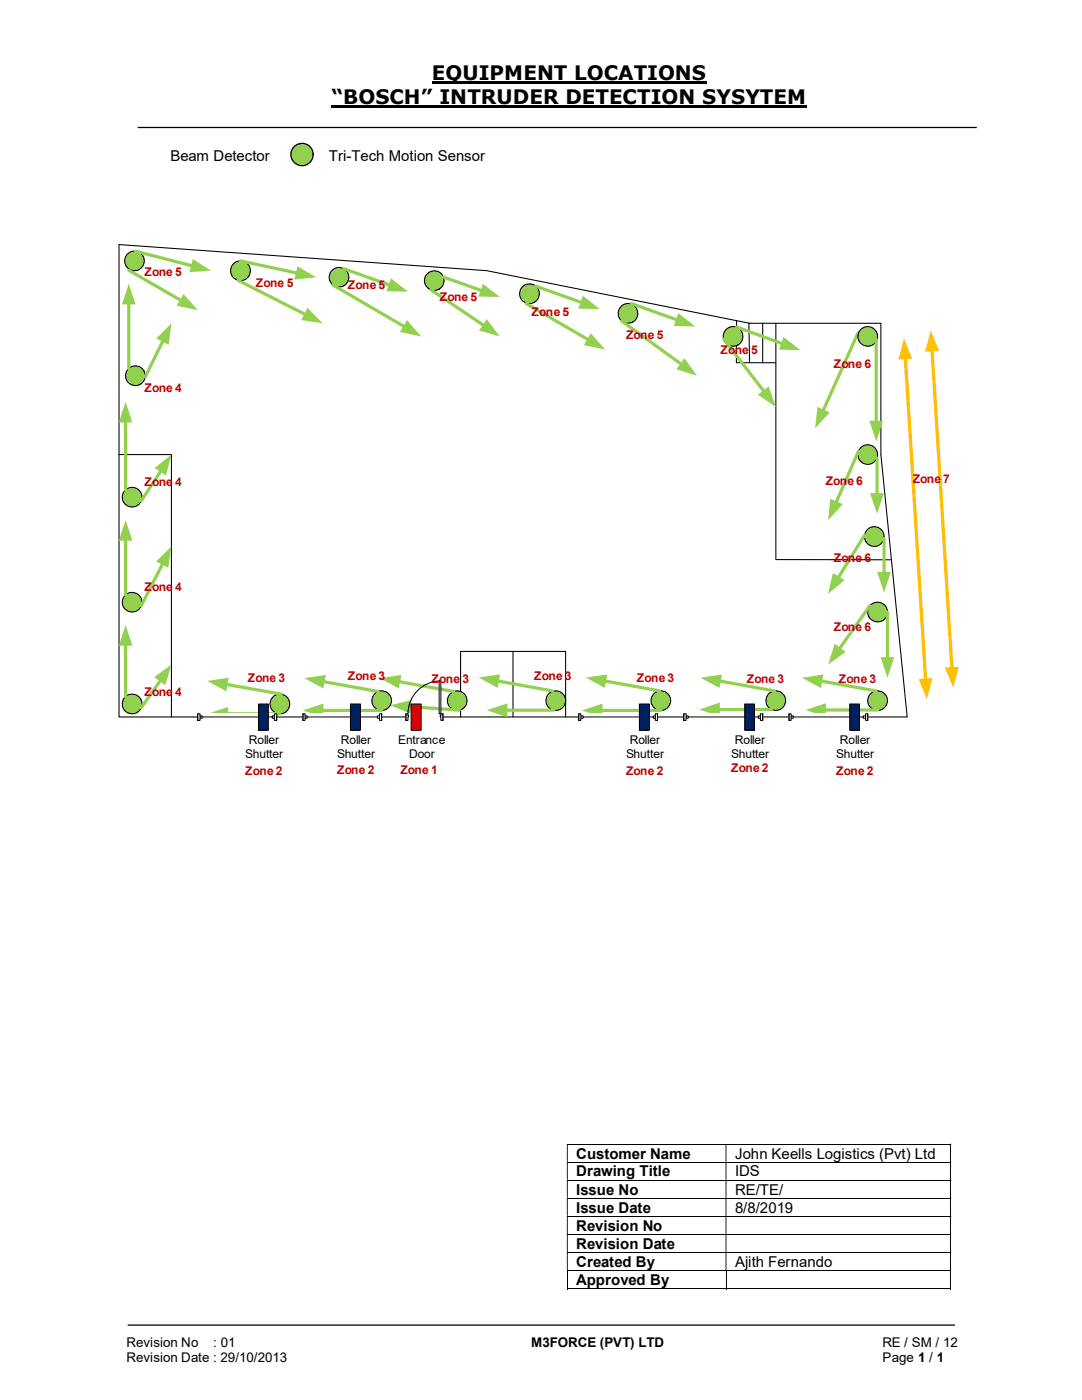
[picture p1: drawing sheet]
<svg xmlns="http://www.w3.org/2000/svg" width="216mm" height="279mm" viewBox="0 0 216 279" stroke-linecap="round" stroke-linejoin="round" font-family="sans-serif">
<path d="M86.2 16.5h54.8M66.2 21.3h94.8" fill="none" stroke="#000" stroke-width=".42"/>
<path d="M27.5 25.4h167.4M25.5 264.5h165" fill="none" stroke="#000" stroke-width=".25"/>
<g fill="none" stroke="#000" stroke-width=".2">
<path d="M113.1 228.3h76.6M113.1 231.9h76.6M113.1 235.5h76.6M113.1 239.1h76.6M189.7 228.4v3.5M189.7 232v3.5M189.7 235.6v3.5M189.7 239.2v3.5M113.1 242.7h76.6M113.1 246.4h76.6M113.1 249.9h76.6M113.1 253.6h76.6"/>
<path d="M113.1 257.2h31.7M113.2 253.7v3.6M144.9 253.7v3.6M144.9 257.2h44.8M189.7 242.8v3.5M189.7 246.4v3.5M189.7 250v3.5M189.7 253.7v3.6"/>
</g>
<g fill="#000">
<path d="M189.7 228.3h.1v.1h-.1zM113.1 228.4h.2v3.5h-.2zM144.8 228.4h.1v3.5h-.1z" fill-rule="evenodd"/>
<path d="M189.7 231.9h.1v.1h-.1zM113.1 232h.2v3.5h-.2zM144.8 232h.1v3.5h-.1z" fill-rule="evenodd"/>
<path d="M189.7 235.5h.1v.1h-.1zM113.1 235.6h.2v3.5h-.2zM144.8 235.6h.1v3.5h-.1z" fill-rule="evenodd"/>
<path d="M189.7 239.1h.1v.1h-.1zM113.1 239.2h.2v3.5h-.2zM144.8 239.2h.1v3.5h-.1z" fill-rule="evenodd"/>
<path d="M189.7 242.7h.1v.1h-.1zM113.1 242.8h.2v3.5h-.2zM144.8 242.8h.1v3.5h-.1z" fill-rule="evenodd"/>
<path d="M189.7 246.3h.1v.1h-.1zM113.1 246.4h.2v3.5h-.2zM144.8 246.4h.1v3.5h-.1z" fill-rule="evenodd"/>
<path d="M189.7 249.9h.1v.1h-.1zM113.1 250h.2v3.5h-.2zM144.8 250h.1v3.5h-.1z" fill-rule="evenodd"/>
</g>
<path d="M189.7 253.5h.1v.2h-.1zM189.7 257.1h.1v.2h-.1z" fill="#000"/>
<circle cx="60.3" cy="30.8" r="2.22" fill="#92d050"/>
<circle cx="60.3" cy="30.8" r="2.22" fill="none" stroke="#000" stroke-width=".25"/>
<path d="M23.7 48.8l73.4 5.2 52.5 10.5h26.2v26.2l5.2 52.4h-157.3zM147 64l-.1 8.4h7.9M149.4 64.5l.2 7.9M152.2 64.5v7.9M154.8 64.5v47.2h23.1M23.7 90.7h10.5v52.4M102.4 130v13.1M91.9 143.1v-13.1h21v13.1" fill="none" stroke="#000" stroke-width=".21"/>
<circle cx="27" cy="75" r="1.96" fill="#92d050"/>
<circle cx="27" cy="75" r="1.96" fill="none" stroke="#000" stroke-width=".21"/>
<path d="M25.7 60.4v13.2" fill="none" stroke="#92d050" stroke-width=".64"/>
<g fill="#92d050">
<path d="M25.7 56.6l1.4 4.1h-2.8z"/>
<circle cx="26.4" cy="99.2" r="1.97"/>
</g>
<circle cx="26.4" cy="99.2" r="1.97" fill="none" stroke="#000" stroke-width=".21"/>
<path d="M25.1 84v13.8" fill="none" stroke="#92d050" stroke-width=".64"/>
<g fill="#92d050">
<path d="M25.1 80.2l1.3 4.1h-2.7z"/>
<circle cx="26.4" cy="120.2" r="1.96"/>
</g>
<circle cx="26.4" cy="120.2" r="1.96" fill="none" stroke="#000" stroke-width=".21"/>
<path d="M25.1 107.6v11.2" fill="none" stroke="#92d050" stroke-width=".64"/>
<g fill="#92d050">
<path d="M25.1 103.8l1.3 4.1h-2.7z"/>
<circle cx="26.4" cy="140.5" r="1.98"/>
</g>
<circle cx="26.4" cy="140.5" r="1.98" fill="none" stroke="#000" stroke-width=".21"/>
<path d="M25.1 128.5v10.6" fill="none" stroke="#92d050" stroke-width=".64"/>
<path d="M25.1 124.8l1.3 4.1h-2.7z" fill="#92d050"/>
<path d="M171.2 66.5l-7 15.5" fill="none" stroke="#92d050" stroke-width=".64"/>
<g fill="#92d050">
<path d="M163.1 81.2l2.5 1.1-3 3.2z"/>
<circle cx="26.8" cy="52.1" r="1.96"/>
</g>
<circle cx="26.8" cy="52.1" r="1.96" fill="none" stroke="#000" stroke-width=".21"/>
<path d="M27 50.1l11.5 3" fill="none" stroke="#92d050" stroke-width=".64"/>
<g fill="#92d050">
<path d="M38.5 51.7l3.6 2.3-4.3 .3z"/>
<circle cx="48" cy="54" r="1.98"/>
</g>
<circle cx="48" cy="54" r="1.98" fill="none" stroke="#000" stroke-width=".21"/>
<path d="M48 52.1l11.4 2.4" fill="none" stroke="#92d050" stroke-width=".64"/>
<g fill="#92d050">
<path d="M59.4 53.1l3.7 2.2-4.3 .5z"/>
<circle cx="67.6" cy="55.3" r="1.96"/>
</g>
<circle cx="67.6" cy="55.3" r="1.96" fill="none" stroke="#000" stroke-width=".21"/>
<path d="M47.5 56l13.5 6.8" fill="none" stroke="#92d050" stroke-width=".64"/>
<g fill="#92d050">
<path d="M61.3 61.4l3.1 3.1-4.3-.6z"/>
<circle cx="86.7" cy="56" r="1.96"/>
</g>
<circle cx="86.7" cy="56" r="1.96" fill="none" stroke="#000" stroke-width=".21"/>
<path d="M68.6 53.6l9.3 3.3" fill="none" stroke="#92d050" stroke-width=".64"/>
<g fill="#92d050">
<path d="M78 55.5l3.4 2.7-4.3-.1z"/>
<circle cx="105.7" cy="58.6" r="1.97"/>
</g>
<circle cx="105.7" cy="58.6" r="1.97" fill="none" stroke="#000" stroke-width=".21"/>
<path d="M66.4 56.9l14.4 8.3" fill="none" stroke="#92d050" stroke-width=".64"/>
<g fill="#92d050">
<path d="M81.2 63.9l2.8 3.2-4.2-.8z"/>
<circle cx="125.3" cy="62.5" r="1.97"/>
</g>
<circle cx="125.3" cy="62.5" r="1.97" fill="none" stroke="#000" stroke-width=".21"/>
<path d="M88.5 55.3l7.7 2.7" fill="none" stroke="#92d050" stroke-width=".64"/>
<g fill="#92d050">
<path d="M96.4 56.6l3.3 2.7-4.2-.1z"/>
<circle cx="146.3" cy="67.1" r="1.97"/>
</g>
<circle cx="146.3" cy="67.1" r="1.97" fill="none" stroke="#000" stroke-width=".21"/>
<path d="M86 57.8l10.6 7.2" fill="none" stroke="#92d050" stroke-width=".64"/>
<path d="M97.1 63.7l2.6 3.4-4.1-1.1z" fill="#92d050"/>
<path d="M105 60.6l12.5 7.3" fill="none" stroke="#92d050" stroke-width=".64"/>
<g fill="#92d050">
<path d="M117.9 66.5l2.8 3.3-4.2-.9z"/>
<circle cx="173.2" cy="67.1" r="1.96"/>
</g>
<circle cx="173.2" cy="67.1" r="1.96" fill="none" stroke="#000" stroke-width=".21"/>
<path d="M174.8 67.8v16.5" fill="none" stroke="#92d050" stroke-width=".64"/>
<g fill="#92d050">
<path d="M173.5 84h2.7l-1.4 4.1z"/>
<circle cx="173.2" cy="90.7" r="1.96"/>
</g>
<circle cx="173.2" cy="90.7" r="1.96" fill="none" stroke="#000" stroke-width=".21"/>
<circle cx="174.5" cy="107.1" r="1.97" fill="#92d050"/>
<circle cx="174.5" cy="107.1" r="1.97" fill="none" stroke="#000" stroke-width=".21"/>
<circle cx="175.1" cy="122.2" r="1.98" fill="#92d050"/>
<circle cx="175.1" cy="122.2" r="1.98" fill="none" stroke="#000" stroke-width=".21"/>
<circle cx="175.1" cy="139.8" r="1.97" fill="#92d050"/>
<circle cx="175.1" cy="139.8" r="1.97" fill="none" stroke="#000" stroke-width=".21"/>
<circle cx="154.8" cy="139.8" r="1.97" fill="#92d050"/>
<circle cx="154.8" cy="139.8" r="1.97" fill="none" stroke="#000" stroke-width=".21"/>
<circle cx="131.9" cy="139.8" r="1.96" fill="#92d050"/>
<circle cx="131.9" cy="139.8" r="1.96" fill="none" stroke="#000" stroke-width=".21"/>
<circle cx="110.9" cy="139.8" r="1.97" fill="#92d050"/>
<circle cx="110.9" cy="139.8" r="1.97" fill="none" stroke="#000" stroke-width=".21"/>
<circle cx="91.2" cy="139.8" r="1.96" fill="#92d050"/>
<circle cx="91.2" cy="139.8" r="1.96" fill="none" stroke="#000" stroke-width=".21"/>
<circle cx="76.2" cy="139.8" r="1.96" fill="#92d050"/>
<circle cx="76.2" cy="139.8" r="1.96" fill="none" stroke="#000" stroke-width=".21"/>
<circle cx="55.8" cy="140.5" r="1.97" fill="#92d050"/>
<circle cx="55.8" cy="140.5" r="1.97" fill="none" stroke="#000" stroke-width=".21"/>
<path d="M180.6 71.3l4.1 64.5" fill="none" stroke="#ffc000" stroke-width=".64"/>
<g fill="#ffc000">
<path d="M183.3 135.5l2.8-.2-1.1 4.2z"/>
<path d="M180.4 67.6l1.6 4-2.7 .2z"/>
</g>
<path d="M186 69.8l3.9 63.7" fill="none" stroke="#ffc000" stroke-width=".64"/>
<g fill="#ffc000">
<path d="M188.6 133.2l2.7-.1-1.1 4.1z"/>
<path d="M185.7 66l1.7 4-2.8 .2z"/>
</g>
<path d="M32.6 67.9l-3.6 7.4" fill="none" stroke="#92d050" stroke-width=".64"/>
<path d="M34.2 64.5l-.5 4.3-2.5-1.2z" fill="#92d050"/>
<path d="M32.2 93.9l-4 6" fill="none" stroke="#92d050" stroke-width=".64"/>
<path d="M30.9 93.4l3.3-2.7-1.1 4.2z" fill="#92d050"/>
<path d="M32.5 112.4l-4.3 8.5" fill="none" stroke="#92d050" stroke-width=".64"/>
<path d="M31.2 112.1l3-3-.6 4.2z" fill="#92d050"/>
<path d="M32.1 135.7l-3.9 5.5" fill="none" stroke="#92d050" stroke-width=".64"/>
<path d="M30.8 135.2l3.4-2.6-1.2 4.1z" fill="#92d050"/>
<path d="M25.7 53.9l10.5 6.1" fill="none" stroke="#92d050" stroke-width=".64"/>
<path d="M36.6 58.7l2.9 3.2-4.2-.9z" fill="#92d050"/>
<path d="M106.9 57.1l9.3 3.3" fill="none" stroke="#92d050" stroke-width=".64"/>
<path d="M116.3 59l3.4 2.7-4.3-.1z" fill="#92d050"/>
<path d="M126 60.6l9.2 3.3" fill="none" stroke="#92d050" stroke-width=".64"/>
<path d="M135.3 62.5l3.4 2.7-4.2-.1z" fill="#92d050"/>
<path d="M147 65.3l9.2 3.3" fill="none" stroke="#92d050" stroke-width=".64"/>
<path d="M156.3 67.2l3.4 2.7-4.3-.1z" fill="#92d050"/>
<path d="M144.4 67.6l8.1 10.6" fill="none" stroke="#92d050" stroke-width=".64"/>
<path d="M151.2 78.8l2.2-1.7 1.4 4.1z" fill="#92d050"/>
<path d="M124 64.1l12.1 8.7" fill="none" stroke="#92d050" stroke-width=".64"/>
<path d="M136.6 71.5l2.5 3.5-4.1-1.3z" fill="#92d050"/>
<path d="M171.3 90.1l-4.5 10.3" fill="none" stroke="#92d050" stroke-width=".64"/>
<path d="M165.7 99.5l2.4 1.1-2.8 3.2z" fill="#92d050"/>
<path d="M172.5 106.8l-5.3 8.6" fill="none" stroke="#92d050" stroke-width=".64"/>
<path d="M166.2 114.3l2.3 1.5-3.3 2.7z" fill="#92d050"/>
<path d="M173.5 120.9l-6.1 8.7" fill="none" stroke="#92d050" stroke-width=".64"/>
<path d="M166.5 128.5l2.2 1.6-3.4 2.5z" fill="#92d050"/>
<path d="M175 91.4v7.4" fill="none" stroke="#92d050" stroke-width=".64"/>
<path d="M173.6 98.4h2.8l-1.4 4.1z" fill="#92d050"/>
<path d="M177.1 122.1v9.4" fill="none" stroke="#92d050" stroke-width=".64"/>
<path d="M175.7 131.1h2.7l-1.3 4.2z" fill="#92d050"/>
<path d="M176.4 107.5v7" fill="none" stroke="#92d050" stroke-width=".64"/>
<path d="M175 114.1h2.8l-1.4 4.1z" fill="#92d050"/>
<path d="M164.5 141.7h10.6" fill="none" stroke="#92d050" stroke-width=".64"/>
<path d="M160.7 141.7l4.1-1.4v2.7z" fill="#92d050"/>
<path d="M143.3 141.6h10.6" fill="none" stroke="#92d050" stroke-width=".64"/>
<path d="M139.5 141.6l4.1-1.4v2.8z" fill="#92d050"/>
<path d="M81.6 141l10.1 .7" fill="none" stroke="#92d050" stroke-width=".64"/>
<path d="M77.9 140.8l4.2-1.1-.2 2.7z" fill="#92d050"/>
<path d="M100.9 141.7h9.5" fill="none" stroke="#92d050" stroke-width=".64"/>
<path d="M97.1 141.7l4.1-1.3v2.7z" fill="#92d050"/>
<path d="M45.2 142.5h10.6" fill="none" stroke="#92d050" stroke-width=".64"/>
<path d="M41.4 142.5l4.1-1.4v2.7z" fill="#92d050"/>
<path d="M64.2 141.8h12" fill="none" stroke="#92d050" stroke-width=".64"/>
<path d="M60.5 141.8l4-1.4v2.8z" fill="#92d050"/>
<path d="M119.9 141.8h12" fill="none" stroke="#92d050" stroke-width=".64"/>
<path d="M116.1 141.8l4.1-1.4v2.8z" fill="#92d050"/>
<path d="M163.7 135.9l11.1 2" fill="none" stroke="#92d050" stroke-width=".64"/>
<path d="M160 135.3l4.3-.7-.5 2.7z" fill="#92d050"/>
<path d="M64.4 136l11.1 2" fill="none" stroke="#92d050" stroke-width=".64"/>
<path d="M60.7 135.3l4.3-.6-.5 2.7z" fill="#92d050"/>
<path d="M79.5 136l11.1 2" fill="none" stroke="#92d050" stroke-width=".64"/>
<path d="M75.8 135.3l4.3-.6-.5 2.7z" fill="#92d050"/>
<path d="M99.2 135.9l11 2" fill="none" stroke="#92d050" stroke-width=".64"/>
<path d="M95.5 135.2l4.3-.6-.5 2.7z" fill="#92d050"/>
<path d="M120.6 135.9l11 2" fill="none" stroke="#92d050" stroke-width=".64"/>
<path d="M116.9 135.2l4.3-.6-.5 2.7z" fill="#92d050"/>
<path d="M143.5 135.9l11 2" fill="none" stroke="#92d050" stroke-width=".64"/>
<path d="M139.8 135.3l4.3-.7-.5 2.7z" fill="#92d050"/>
<path d="M45 136.6l11.1 1.9" fill="none" stroke="#92d050" stroke-width=".64"/>
<path d="M41.4 135.9l4.2-.6-.4 2.7z" fill="#92d050"/>
<path d="M157.4 142.4h15.7v1.4h-15.7z" fill="#fff"/>
<path d="M157.4 142.4h15.7v1.4h-15.7z" fill="none" stroke="#fff" stroke-width=".2"/>
<path d="M157.4 142.5h.5v1.3h-.5zM172.7 142.5v1.3h.4v-1.3z" fill-rule="evenodd" fill="#fff"/>
<path d="M157.9 142.9v-.4h-.5v1.3h.5v-.5M172.7 142.9v-.4h.4v1.3h-.4v-.5" fill="none" stroke="#000" stroke-width=".2"/>
<path d="M157.9 142.9h.4v.4h-.4zM172.3 142.9v.4h.4v-.4z" fill-rule="evenodd" fill="#fff"/>
<path d="M157.4 142.5v1.3M157.9 142.9h.4v.4h-.4zM158.3 143.1h14M172.3 142.9h.4v.4h-.4zM173.1 142.5v1.3" fill="none" stroke="#000" stroke-width=".2"/>
<path d="M115.5 142.4h15.7v1.4h-15.7z" fill="#fff"/>
<path d="M115.5 142.4h15.7v1.4h-15.7z" fill="none" stroke="#fff" stroke-width=".2"/>
<path d="M115.5 142.5h.4v1.3h-.4zM130.8 142.5v1.3h.4v-1.3z" fill-rule="evenodd" fill="#fff"/>
<path d="M115.9 142.9v-.4h-.4v1.3h.4v-.5M130.8 142.9v-.4h.4v1.3h-.4v-.5" fill="none" stroke="#000" stroke-width=".2"/>
<path d="M115.9 142.9h.5v.4h-.5zM130.3 142.9v.4h.5v-.4z" fill-rule="evenodd" fill="#fff"/>
<path d="M115.5 142.5v1.3M115.9 142.9h.5v.4h-.5zM116.4 143.1h13.9M130.3 142.9h.5v.4h-.5zM131.2 142.5v1.3" fill="none" stroke="#000" stroke-width=".2"/>
<path d="M81 142.4h7.4v1.4h-7.4z" fill="#fff"/>
<path d="M81 142.4h7.4v1.4h-7.4z" fill="none" stroke="#fff" stroke-width=".2"/>
<path d="M88 142.5v1.3h.4v-1.3zM81 142.5h.4v1.3h-.4z" fill-rule="evenodd" fill="#fff"/>
<path d="M81.4 142.8v-.3h-.4v1.3h.4v-.7M88 142.8v-.3h.4v1.3h-.4v-.7" fill="none" stroke="#000" stroke-width=".2"/>
<path d="M87.8 142.8v.3h.2v-.3zM81.4 142.8h.1v.3h-.1z" fill-rule="evenodd" fill="#fff"/>
<path d="M88 135.9a6.5 6.5 0 0 0-6.6 6.6M81 142.5v1.3M81.4 142.8h.1v.3h-.1M88 142.8h-.2v.3h.2M88.4 142.5v1.3" fill="none" stroke="#000" stroke-width=".2"/>
<path d="M87.6 135.9h.4v6.6h-.4z" fill-rule="evenodd" fill="#fff"/>
<path d="M87.6 135.9h.4v6.6h-.4z" fill="none" stroke="#000" stroke-width=".2"/>
<path d="M60.5 142.4h15.7v1.4h-15.7z" fill="#fff"/>
<path d="M60.5 142.4h15.7v1.4h-15.7z" fill="none" stroke="#fff" stroke-width=".2"/>
<path d="M60.5 142.5h.4v1.3h-.4zM75.7 142.5v1.3h.5v-1.3z" fill-rule="evenodd" fill="#fff"/>
<path d="M60.9 142.9v-.4h-.4v1.3h.4v-.5M75.7 142.9v-.4h.5v1.3h-.5v-.5" fill="none" stroke="#000" stroke-width=".2"/>
<path d="M60.9 142.9h.4v.4h-.4zM75.3 142.9v.4h.4v-.4z" fill-rule="evenodd" fill="#fff"/>
<path d="M60.5 142.5v1.3M60.9 142.9h.4v.4h-.4zM61.3 143.1h14M75.3 142.9h.4v.4h-.4zM76.2 142.5v1.3" fill="none" stroke="#000" stroke-width=".2"/>
<path d="M136.4 142.4h15.8v1.4h-15.8z" fill="#fff"/>
<path d="M136.4 142.4h15.8v1.4h-15.8z" fill="none" stroke="#fff" stroke-width=".2"/>
<path d="M136.4 142.5h.5v1.3h-.5zM151.7 142.5v1.3h.5v-1.3z" fill-rule="evenodd" fill="#fff"/>
<path d="M136.9 142.9v-.4h-.5v1.3h.5v-.5M151.7 142.9v-.4h.5v1.3h-.5v-.5" fill="none" stroke="#000" stroke-width=".2"/>
<path d="M136.9 142.9h.4v.4h-.4zM151.3 142.9v.4h.4v-.4z" fill-rule="evenodd" fill="#fff"/>
<path d="M136.4 142.5v1.3M136.9 142.9h.4v.4h-.4zM137.3 143.1h14M151.3 142.9h.4v.4h-.4zM152.2 142.5v1.3" fill="none" stroke="#000" stroke-width=".2"/>
<path d="M39.5 142.4h15.7v1.4h-15.7z" fill="#fff"/>
<path d="M39.5 142.4h15.7v1.4h-15.7z" fill="none" stroke="#fff" stroke-width=".2"/>
<path d="M39.5 142.5h.4v1.3h-.4zM54.7 142.5v1.3h.5v-1.3z" fill-rule="evenodd" fill="#fff"/>
<path d="M39.9 142.9v-.4h-.4v1.3h.4v-.5M54.7 142.9v-.4h.5v1.3h-.5v-.5" fill="none" stroke="#000" stroke-width=".2"/>
<path d="M39.9 142.9h.4v.4h-.4zM54.3 142.9v.4h.4v-.4z" fill-rule="evenodd" fill="#fff"/>
<path d="M39.5 142.5v1.3M39.9 142.9h.4v.4h-.4zM40.3 143.1h14M54.3 142.9h.4v.4h-.4zM55.2 142.5v1.3" fill="none" stroke="#000" stroke-width=".2"/>
<path d="M82 140.5h2v5.2h-2z" fill="#f00"/>
<path d="M82 140.5h2v5.2h-2z" fill="none" stroke="#000" stroke-width=".21"/>
<path d="M51.6 140.5h2v5.2h-2z" fill="#002060"/>
<path d="M51.6 140.5h2v5.2h-2z" fill="none" stroke="#000" stroke-width=".21"/>
<path d="M69.9 140.5h2v5.2h-2z" fill="#002060"/>
<path d="M69.9 140.5h2v5.2h-2z" fill="none" stroke="#000" stroke-width=".21"/>
<path d="M127.6 140.5h2v5.2h-2z" fill="#002060"/>
<path d="M127.6 140.5h2v5.2h-2z" fill="none" stroke="#000" stroke-width=".21"/>
<path d="M148.6 140.5h1.9v5.2h-1.9z" fill="#002060"/>
<path d="M148.6 140.5h1.9v5.2h-1.9z" fill="none" stroke="#000" stroke-width=".21"/>
<path d="M169.5 140.5h2v5.2h-2z" fill="#002060"/>
<path d="M169.5 140.5h2v5.2h-2z" fill="none" stroke="#000" stroke-width=".21"/>
<g font-size="4">
<text x="86.2" y="16">EQUIPMENT LOCATIONS</text>
<text x="66.2" y="20.8">“BOSCH” INTRUDER DETECTION SYSYTEM</text>
</g>
<g font-size="3">
<text x="34" y="32.1">Beam Detector</text>
<text x="65.6" y="32.1">Tri-Tech Motion Sensor</text>
<text x="115" y="231.2">Customer Name</text>
<text x="146.7" y="231.2">John Keells Logistics (Pvt) Ltd</text>
<text x="115" y="234.8">Drawing Title</text>
<text x="115" y="238.4">Issue No</text>
<text x="146.7" y="234.8">IDS</text>
<text x="146.7" y="238.4">RE/TE/</text>
<text x="115" y="242">Issue Date</text>
<text x="115" y="245.6">Revision No</text>
<text x="146.7" y="242">8/8/2019</text>
<text x="115" y="249.2">Revision Date</text>
<text x="115" y="252.8">Created By</text>
<text x="115" y="256.5">Approved By</text>
<text x="146.7" y="252.8">Ajith Fernando</text>
</g>
<g font-size="2.7">
<text x="25.2" y="268.8">Revision No</text>
<text x="42.6" y="268.8">: 01</text>
<text x="106" y="268.8">M3FORCE (PVT) LTD</text>
<text x="176.1" y="268.8">RE / SM / 12</text>
<text x="25.2" y="271.8">Revision Date : 29/10/2013</text>
<text x="176.1" y="271.8">Page 1 / 1</text>
</g>
<g font-size="2.4" fill="#c00000">
<text x="28.8" y="55.2">Zone 5</text>
<text x="51.1" y="57.2">Zone 5</text>
<text x="69.4" y="57.7">Zone 5</text>
<text x="87.8" y="60.1">Zone 5</text>
<text x="106.1" y="63">Zone 5</text>
<text x="124.9" y="67.6">Zone 5</text>
<text x="143.8" y="70.6">Zone 5</text>
<text x="166.4" y="73.5">Zone 6</text>
<text x="28.8" y="78.1">Zone 4</text>
<text x="28.8" y="97.1">Zone 4</text>
<text x="164.8" y="96.8">Zone 6</text>
<text x="182.1" y="96.5">Zone 7</text>
<text x="166.4" y="112.2">Zone 6</text>
<text x="28.8" y="118">Zone 4</text>
<text x="166.4" y="125.9">Zone 6</text>
<text x="49.4" y="136.1">Zone 3</text>
<text x="69.4" y="135.8">Zone 3</text>
<text x="86.1" y="136.4">Zone 3</text>
<text x="106.6" y="135.8">Zone 3</text>
<text x="127.1" y="136.1">Zone 3</text>
<text x="149" y="136.4">Zone 3</text>
<text x="167.4" y="136.4">Zone 3</text>
<text x="28.8" y="139">Zone 4</text>
<text x="48.9" y="154.7">Zone 2</text>
<text x="67.3" y="154.4">Zone 2</text>
<text x="79.9" y="154.4">Zone 1</text>
<text x="124.9" y="154.7">Zone 2</text>
<text x="145.9" y="154.1">Zone 2</text>
<text x="166.9" y="154.7">Zone 2</text>
</g>
<g font-size="2.4">
<text x="49.7" y="148.4">Roller</text>
<text x="68" y="148.4">Roller</text>
<text x="79.5" y="148.4">Entrance</text>
<text x="125.6" y="148.4">Roller</text>
<text x="146.6" y="148.4">Roller</text>
<text x="167.6" y="148.4">Roller</text>
<text x="48.9" y="151.2">Shutter</text>
<text x="67.3" y="151.2">Shutter</text>
<text x="81.6" y="151.2">Door</text>
<text x="124.9" y="151.2">Shutter</text>
<text x="145.9" y="151.2">Shutter</text>
<text x="166.9" y="151.2">Shutter</text>
</g>
</svg>
